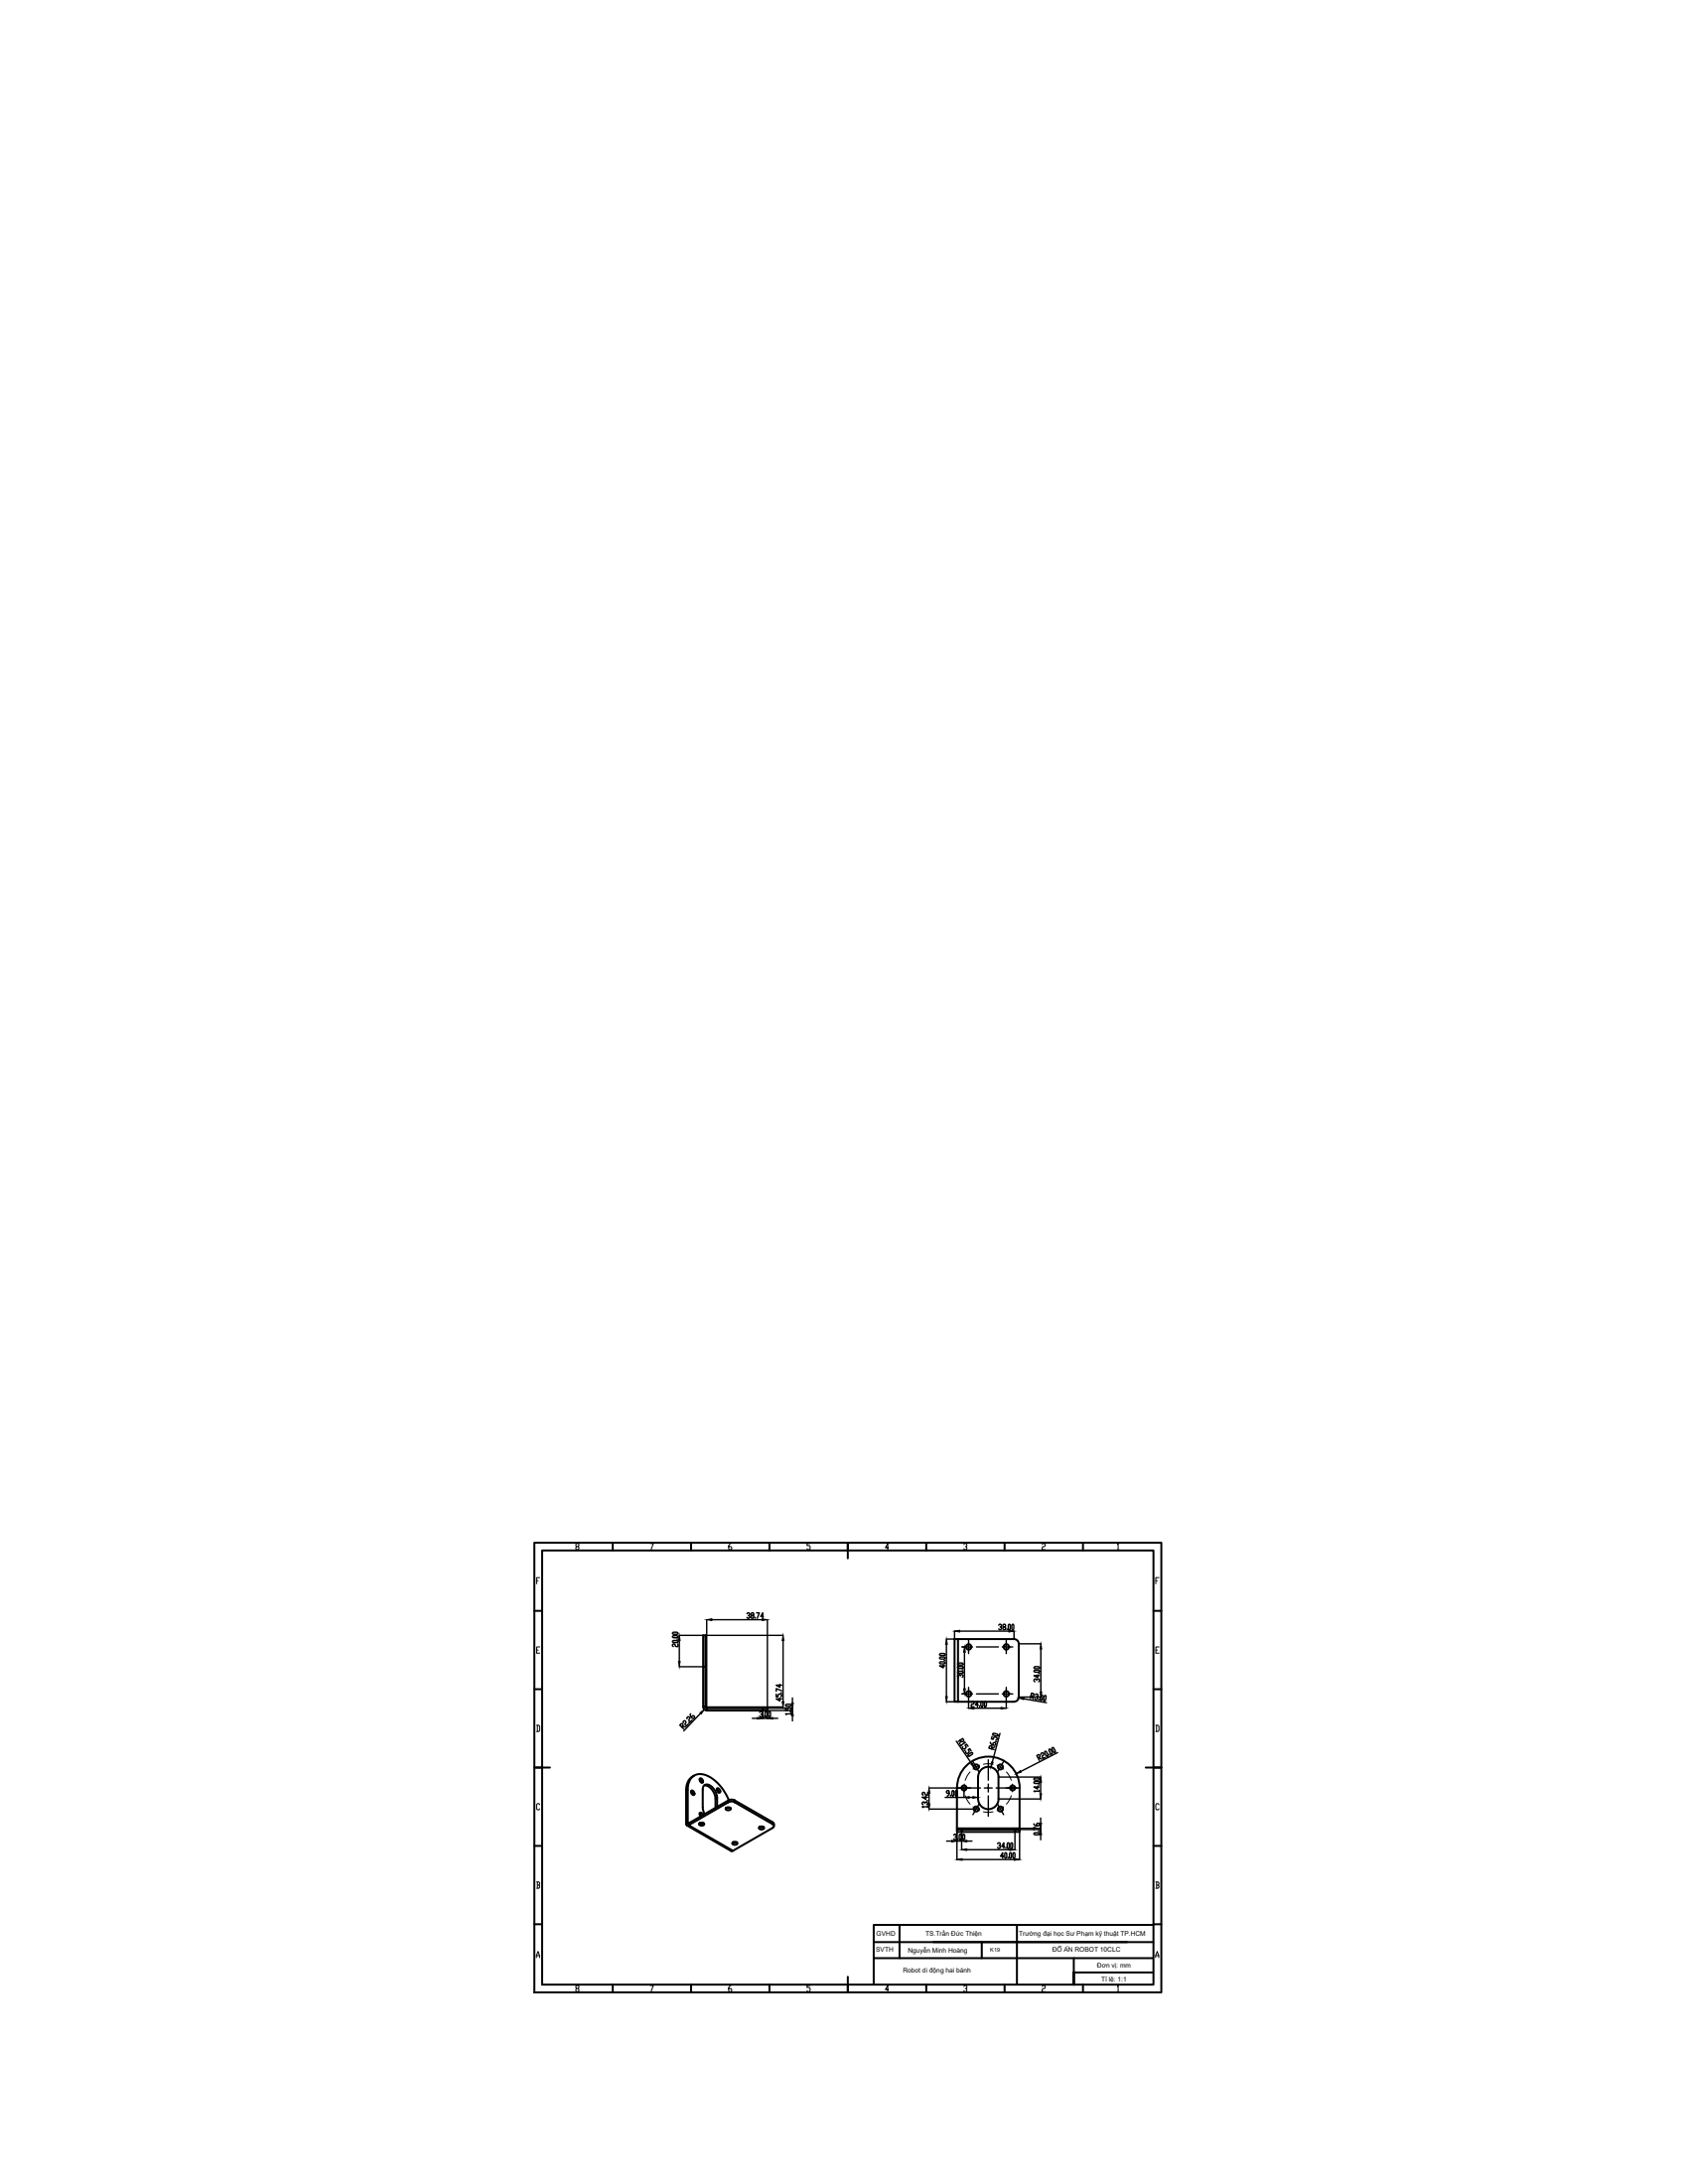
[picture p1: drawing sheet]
<svg xmlns="http://www.w3.org/2000/svg" width="216mm" height="279mm" viewBox="0 0 216 279" stroke-linecap="round" stroke-linejoin="round" font-family="sans-serif">
<!-- layer: 0 -->
<g fill="none" stroke="#000" stroke-width=".25">
<path d="M68.3 197.4h80.2v57.5h-80.2zM69.3 198.4h78.2v55.5h-78.2zM78.4 197.4v1M88.4 197.4v1M98.4 197.4v1M108.4 197.4v2M118.5 197.4v1M128.5 197.4v1M138.5 197.4v1M68.3 216.1h1M68.3 206.1h1M89.9 209.2h.3v9.2h-.3z"/>
<path d="M89.9 213.2h.3M89.9 218.4l.1 .2 .4 .2M90.2 218.4l.2 .1M97.6 218.5h.5v.3h-.5zM97.6 218.5h-7.2v.3h7.2M122.1 209.7h.4v8h-.4zM122.5 209.7h7.2a.6 .6 0 0 1 .6 .6v6.8a.6 .6 0 0 1-.6 .6h-7.2M147.5 216.1h1M147.5 206.1h1M68.3 226.1h2M68.3 236.1h1M87.9 233.5l5.6 3.3"/>
<path d="M88 229l-.2 .1v4.2M88.4 229.2l.2 .4M88.4 229.1a.33 .33 0 0 1 .4 .2 .33 .33 0 0 1-.1 .3l-.3-.2zM88.8 227.1a1.94 1.94 0 0 0-1 2M89.4 233.3a.35 .35 0 0 1 .4-.2 .35 .35 0 0 1 .3 .3 .35 .35 0 0 1-.4 .2 .35 .35 0 0 1-.3-.3zM89.5 233.2l.1 .1 .4-.1M89.5 232l.2 .3M89.5 227.6l.2 .4M89.5 227.5a.31 .31 0 0 1 .4 .2 .31 .31 0 0 1-.1 .4l-.3-.3zM89.9 232.2v-.1a.22 .22 0 0 0-.4-.2 .22 .22 0 0 0 0 .4l.1 .1M90.1 228.4a1.66 1.66 0 0 1 1.4 1.7M91.7 228.9l.2 .4"/>
<path d="M91.7 228.8a.33 .33 0 0 1 .4 .2 .33 .33 0 0 1-.1 .4l-.3-.3zM91.7 231.2v-1.2a1.72 1.72 0 0 0-1.4-1.7l-.3 .2-.1 .3v2.4l.2 .9M91.7 230l-.2 .1v1.2M92.9 231.3a.34 .34 0 0 1 .3-.1 .34 .34 0 0 1 .3 .3 .34 .34 0 0 1-.4 .1 .34 .34 0 0 1-.3-.3zM92.9 231.3h.2h.3M93.1 230.6l-5 2.9 5.6 3.3M93.1 230.6v-.3l-5 3v.2h-.2l-.1-.2 .2-.1M93.1 230.6l.3-.1 .6 .1M93.1 230.3l.3-.1 .6 .1M93.2 230.3a5.3 5.3 0 0 0-3.4-3.3 1.62 1.62 0 0 0-1.8 1.8v4.4l.1 .1-.1-.1M93.7 235.7a.34 .34 0 0 1 .4-.1 .34 .34 0 0 1 .2 .3 .35 .35 0 0 1-.4 .1 .35 .35 0 0 1-.2-.3zM93.7 235.7l.2 .1 .4-.1"/>
<path d="M93.7 236.8h-.2M94 230.3l4.8 2.8v.3l-4.8-2.8zM97.1 233.8a.35 .35 0 0 1 .4-.2 .35 .35 0 0 1 .2 .3 .35 .35 0 0 1-.4 .2 .35 .35 0 0 1-.2-.3zM97.1 233.7l.2 .1 .4-.1M98.8 233.4l.2 .2-.2 .2-5.1 3M98.8 233.1l.2 .3v.2M122.4 234.1v-.2h8v.2M123 234.1h-.6v.3h.6M127.7 227.3v2.8M127.7 227.3a1.31 1.31 0 0 0-1.3-1.3 1.31 1.31 0 0 0-1.3 1.3v2.8a1.31 1.31 0 0 0 1.3 1.3 1.31 1.31 0 0 0 1.3-1.3M129.8 234.1h.6v.3h-.6zM129.8 234.1h-6.8v.3h6.8"/>
<path d="M130.4 228.7v5.2M130.4 228.7a4 4 0 0 0-4-4 4 4 0 0 0-4 4v5.2M146.5 226.1h2M147.5 236.1h1M68.3 246.2h1M78.4 253.9v1M88.4 253.9v1M98.4 253.9v1M108.4 252.9v2M111.8 250.5h35.6M111.8 248.5h35.7M115.1 246.3v4.2"/>
<path d="M118.5 253.9v1M125.6 248.5v2M128.5 253.9v1M130.1 246.3v7.6M137.3 250.5v3.4v-1.6h10.1M138.5 253.9v1M147.5 246.3h-35.8v7.5M147.5 246.2h1"/>
<circle cx="123.9" cy="210.7" r=".34"/>
<circle cx="123.9" cy="216.7" r=".34"/>
<circle cx="128.7" cy="216.7" r=".34"/>
<circle cx="128.7" cy="210.7" r=".34"/>
<circle cx="123.3" cy="228.7" r=".32"/>
<circle cx="124.9" cy="231.4" r=".32"/>
<circle cx="124.9" cy="226" r=".32"/>
<circle cx="128" cy="231.4" r=".32"/>
<circle cx="128" cy="226" r=".32"/>
<circle cx="129.5" cy="228.7" r=".32"/>
</g>
<g fill="none" stroke="#000" stroke-width=".13">
<path d="M73.7 197.9l-.1-.3 .1-.1h.2l.2 .2-.5 .3 .1 .3h.2l.2-.2-.2-.2M83.2 197.5h.4l-.3 .8M93.5 197.5l-.3 .2v.4l.1 .2h.2l.1-.3-.1-.1h-.3M103.6 197.5h-.4v.2h.3l.1 .2v.2l-.1 .2h-.2l-.1-.2M113.6 198h-.4l.3-.5v.8M123.3 197.6l.1-.1h.2l.1 .1-.1 .3h-.1M123.6 197.9l.1 .1-.1 .3h-.2l-.1-.2M133.3 197.6l.1-.1h.2l.1 .1-.1 .3h-.2l-.1 .1v.3h.4M142.9 197.6l.1-.1v.8M142.9 198.3h.2M68.6 202.2h.2M68.6 211.1h.2"/>
<path d="M69 201.8h-.4v.8M69 210.7h-.4v.8h.4M147.8 202.2h.2M147.8 211.1h.2M148.2 201.8h-.4v.8M148.2 210.7h-.4v.8h.4M68.6 220.7h.3l.1 .2v.5l-.1 .1h-.3M68.7 220.7v.8M69 230.9l-.1-.2h-.2l-.1 .2v.5l.1 .1h.2l.1-.1M123.3 228.2v1M123.5 229.7l.2 .6 .4 .5M124.1 226.7l-.4 .5-.2 .6"/>
<path d="M124.4 231.1l.9 .5M125.3 225.8l-.9 .5M125.8 225.7h1.2M125.8 231.8h1.2M127.5 225.8l.9 .5M128.4 231.1l-.9 .5M128.7 226.7l.4 .5 .2 .6M129.3 229.7l-.2 .6-.4 .5M129.5 228.2v1M147.8 220.7h.3l.1 .2v.5l-.1 .1h-.3M147.9 220.7v.8M148.2 230.9l-.1-.2h-.2l-.1 .2v.5l.1 .1h.2l.1-.1"/>
<path d="M68.6 250.4v-.2l.2-.5 .2 .5v.2M68.6 250.2h.4M68.6 240.8h.3l.1 .1-.1 .3M68.7 241.2h.2l.1 .2-.1 .2h-.3M68.7 240.8v.8M73.7 254.4l-.1-.3 .1-.1h.2l.2 .3-.5 .2 .1 .3h.2l.2-.1-.2-.3M83.2 254h.4l-.3 .8M93.5 254l-.3 .3v.4l.1 .1h.2l.1-.3-.1-.1h-.3M103.6 254h-.4v.3h.3l.1 .1v.3l-.1 .1h-.2l-.1-.1M113.6 254.5h-.4l.3-.5v.8M123.3 254.1l.1-.1h.2l.1 .1-.1 .3h-.1M123.6 254.4l.1 .1-.1 .3h-.2l-.1-.1"/>
<path d="M133.3 254.1l.1-.1h.2l.1 .1-.1 .3h-.2l-.1 .1v.3h.4M142.9 254.1l.1-.1v.8M142.9 254.8h.2M147.8 240.8h.3l.1 .1-.1 .3M147.9 241.2h.2l.1 .2-.1 .2h-.3M147.9 240.8v.8"/>
</g>
<g fill="none" stroke="#000" stroke-width=".18">
<path d="M86 210l.1-.1h.5l.1 .1-.1 .1h-.5zM86 209.3h.1h.5l.1 .1-.1 .1h-.5zM86 208.9l.1-.1h.5l.1 .2-.1 .1h-.5zM86.6 209.7h.1M86.7 210.3v.4l-.3-.1v-.2l-.2-.1-.2 .1v.2l.1 .1M86.9 209.2h3M86.9 213.2h3M86.9 209.9v2.7M87.9 219.9v-.1l.1-.2h.1l.1 .3-.1 .1v.1l.2 .2 .2-.3M88.3 219.2v.4l.3 .2 .1 .1 .1-.2v-.1l-.2-.1-.2 .2M89.6 219.2l-2.1 2.2M90.2 209.2h10"/>
<path d="M90.2 218.4h10M90.4 207.2v11.3M91 207.2h6.5M95.5 206.4l.1-.1h.2l.1 .1v.2l-.2 .1M95.8 206.7l.1 .1-.1 .2h-.2l-.1-.1M96.1 206.7v-.1v-.3h.2l.1 .1-.1 .3h-.2v.1v.2h.2l.1-.1-.1-.2M96.2 219.8h.7M96.6 206.9v.1M96.8 206.3h.3l-.2 .7M97.2 219.1v-.2h.2l.1 .3-.2 .1M97.4 219.3l.1 .1-.1 .2h-.2v-.1M97.6 218.8v1h.5v-1"/>
<path d="M97.6 206.8h-.3l.3-.5v.7M97.7 219.5v.1M97.9 218.9l.2 .2v.4l-.1 .1-.1-.1v-.4zM98.1 207.2v11.3M98.2 218.5h3.2v.3h-3.2M98.4 218.9l.2 .2v.4l-.1 .1-.2-.1v-.4zM98.8 219.8h.7M99.3 216.7v.4h.2v-.3l.1-.1 .4 .1v.2l-.1 .1M99.7 217.3v.3l-.4-.3h.7M99.7 215.5v.3l-.4-.2h.7M99.9 216.6h.1M100 216.3l-.7-.3v.4"/>
<path d="M100.2 209.9v7.8M100.5 218.5v.3h.2v-.2l.4-.1 .1 .1v.1l-.1 .1M100.5 218.1l.1-.1h.5l.1 .2-.1 .1h-.5zM101.1 219h.1M101.2 219.3h-.7h.1M101.2 219.2v.1M101.4 217.2v.7M101.4 219.5v.7M120.2 212.7l.1-.1h.5l.1 .2-.1 .1h-.5zM120.2 212.1l.1-.1h.5l.1 .1-.1 .1h-.5zM120.2 211.6l.1-.1h.5l.1 .2-.1 .1h-.5zM120.6 213v.4l-.4-.3h.7"/>
<path d="M120.8 212.4h.1M121.1 217.7h1M121.1 210.4v6.6M122.1 208.7v1h-1M122.5 213.9l.1-.1h.5l.1 .2-.1 .1h-.5zM122.5 213.3l.1-.1h.5l.1 .2h-.1h-.5zM122.5 212.8l.1-.1h.5l.1 .2-.1 .1h-.5zM122.7 208.7h6.3M122.8 214.4l-.1-.2h-.1l-.1 .1v.2l.1 .1M122.8 214.3l.1-.1 .3 .1v.2l-.1 .1M123.1 213.6h.1M123.4 211.4v4.6"/>
<path d="M123.9 209.8v.9h-.9M123.9 215.9v.8h-.9M124.2 217.8l.1-.1h.2l.1 .1-.1 .2h-.2l-.1 .1v.3h.4M124.4 210.7h-.5v.8M124.4 216.7h-.5v1.8M124.6 218.5h3.4M124.9 216.7h2.8M124.9 210.7h2.8M125.1 218.1h-.3l.2-.4v.7M125.3 218.2v.2M125.6 217.7l.1 .1v.4l-.1 .2-.1-.2v-.4zM126 217.7l.2 .1v.4l-.1 .2-.2-.2v-.4z"/>
<path d="M127.7 207.9l.1-.1h.2l.1 .2-.2 .1M128 208.1l.1 .2-.1 .2h-.2l-.1-.1M128.4 208.1l-.1-.2 .1-.1h.1l.1 .2-.3 .3 .1 .2h.1l.1-.1-.1-.3M128.7 209.8v.9h-.5M128.7 215.9v.8h-.5M128.8 208.4v.1M129.1 207.8l.1 .1v.5l-.1 .1-.1-.1v-.5zM129.5 207.8l.2 .1v.5l-.1 .1-.2-.1v-.5zM129.5 210.7h-.8v.8M129.5 216.7h-.8v1.8M129.7 208.7v1M130.3 217.1h2.8"/>
<path d="M130.3 210.3h2.8M130.9 217.3l2.9 .5M131.9 216.9l.2 .1 .1-.1v-.2l-.3-.1-.1 .7M132 217l.1 .3M132.2 213.7h.2h.4l.2 .1-.2 .1h-.4zM132.2 213.3l.2-.1h.4l.2 .2-.2 .1h-.4zM132.4 216.8l.1-.1h.2v.3l-.1 .1M132.6 215l-.1-.2h-.1l-.2 .1v.2h.2M132.6 214.9l.1-.1 .3 .1v.2h-.2M132.6 217.1l.1 .2-.1 .1h-.2l-.1-.1M132.7 214.3v.3l-.5-.2h.8M132.8 214.1h.2"/>
<path d="M132.9 217.4l-.1 .1M133.1 216.9l.2-.1 .1 .2-.1 .4-.1 .1-.2-.1zM133.1 211v5.5M133.5 217l.2-.1 .1 .1-.1 .5-.1 .1-.1-.1zM87.2 220.9l.2-.2v-.1l-.3-.1-.2 .2 .6 .5M87.3 220.9h.4M87.4 220.4v-.1l.1-.2h.1l.1 .3-.1 .1v.1l.2 .2 .3-.2M88.1 220.3l.1 .1M118.3 230.7l-.1-.2h-.1l-.1 .1v.2l.1 .1M118.3 230.6l.1-.1 .2 .1v.2l-.1 .1M118.4 229.8v.4l-.4-.3h.6M118.5 230.4h.1"/>
<path d="M118.6 231.1h-.6l.1 .1M118.6 229.3v.3h-.3v-.2l-.1-.1-.2 .1v.2h.1M118.6 231.1v.1M118.8 231.4h6M118.8 228.7h6.6M118.8 229.4v1.4M121.1 235.5h.6M121.4 229.4h-.3v-.1v-.2h.2l.1 .1v.3l-.3 .3M121.6 229.6v.2M121.8 229.1l.2 .1v.4l-.1 .2-.1-.2v-.4zM122 234.8l.1-.1h.2v.2l-.1 .1M122.3 235v.1v.3h-.2l-.1-.2"/>
<path d="M122.3 229.1l.2 .1v.4l-.1 .2-.2-.2v-.4zM122.3 222.7l2 2.9M122.4 234.1v3.8M122.4 235.5h.6M122.5 228.7h1.6M122.5 235.2v.2M122.8 234.7l.2 .1v.4l-.1 .2-.2-.2v-.4zM122.8 222.6l.2 .2h.1l.2-.2-.2-.2-.5 .4M122.9 223.2v.2M122.9 222.7l-.2 .4M123 234.1v2.5M123.1 237.9h6.7"/>
<path d="M123.2 234.7l.2 .1v.4l-.1 .2-.2-.2v-.4zM123.3 228.7v1.2h-2.4M123.3 222.9h.2l-.6 .4M123.4 223.9l-.1 .1M123.7 236.6h5.4M123.7 235.5h.6M123.8 223.4l-.2-.3-.2 .2 .2 .2-.1 .1-.3 .1-.1-.1v-.1M123.8 224.5l.4-.3 .2 .1v.1l-.4 .3h-.2zM124 229.9h.4M124.2 224l-.2-.3-.2 .1 .2 .2-.3 .3h-.1l-.1-.1v-.2M124.4 225.3l.9 1.5M125.1 229.9v.2"/>
<path d="M125.3 230.7l-.9 1.4M126.4 228.2v.5h-.5M126.4 225.1v2.6M126.4 229.7v2.6M126.7 222.9v.1l.1 .2 .4 .1 .1-.1 .1-.1-.2-.2-.2 .1v.2M126.8 223.7l.1-.2-.2-.2-.1 .1-.1 .2 .7 .2M126.9 222.1l-.1 .4h.2l.1-.2 .1-.1 .4 .2-.1 .2h-.1M126.9 228.7h-.5v.5M127 221.8l.1-.1 .5 .1v.2l-.1 .1-.4-.1zM127.3 223.5l-.5 .1M127.3 222.8h.1M127.4 228.7h2.6h-1.3"/>
<path d="M127.6 230.7l.8 1.4M127.6 235.9l.1-.1h.2v.2l-.1 .1M127.7 230.1h5.4M127.7 227.3h5.4M127.9 236.1v.1v.3h-.2l-.1-.2M127.9 221.8l-1 3.6M128.3 237.5h-.3l.2-.5v.7M128.4 225.3l-.8 1.5M128.5 236.2h-.4l.3-.4v.7M128.6 237l.2 .1v.5l-.1 .1-.2-.1v-.5zM128.7 236.3v.2M128.9 235.8l.2 .1v.4l-.1 .2-.2-.2v-.4z"/>
<path d="M128.9 237.6v.1M129.2 237l.2 .1v.5l-.1 .1-.2-.1v-.5zM129.3 235.8l.2 .1v.4l-.1 .2-.1-.2v-.4zM129.6 237l.2 .1v.5l-.1 .1-.1-.1v-.5zM129.8 234.4v2.2M130 228.7h.3M130.4 234.1v3.8M130.4 233.9h2.7v.2h-3.3M132.2 228l.2-.1h.4l.1 .2-.1 .1h-.4zM132.2 227.6l.2-.1h.4l.1 .1-.1 .1h-.4zM132.2 234.5h.2h.4l.1 .1-.1 .1h-.4zM132.2 233.3l.3 .3h.3l.1-.1v-.2l-.1-.1-.2 .1v.3"/>
<path d="M132.7 228.5v.4l-.5-.3h.7M132.8 224.9l.2-.1v-.2l-.1-.1-.3 .1 .3 .6M132.8 228.3h.1M132.8 234.3h.1M132.9 224.9l.3 .2M132.9 229.1h-.7l.2 .1M132.9 234l-.7-.2v.3M132.9 229v.2M133.1 228v1.5M133.1 232.6v.6M133.1 234.7v.7M133.1 224.5l.1-.2 .1-.1 .1 .1 .1 .2-.2 .1v.2l.1 .2 .3-.2"/>
<path d="M133.6 224.1h.2l.2 .4v.2l-.2-.1-.2-.4zM134.2 223.8h.2l.2 .4v.2l-.2-.1-.2-.4zM134.2 224.4l.1 .1M134.6 223.6h.2l.2 .4v.2l-.2-.1-.3-.4zM135.3 224.2l-4.7 2.4"/>
</g>
<g fill="#000" stroke="#000" stroke-width=".13">
<path d="M86.8 212.6h.2l-.1 .6zM86.9 209.2l.1 .7h-.2zM89.5 219.1l.6-.4-.4 .6zM90.4 207.2l.6-.1v.2zM96.9 219.7l.7 .1-.7 .1zM97.5 207.1l.6 .1-.6 .1zM98.1 219.8l.7-.1v.2zM100.2 209.2l.1 .7h-.3zM100 217.7h.3l-.1 .7zM101.3 217.9h.2l-.1 .6zM101.4 218.8l.1 .7h-.2zM120.9 217h.3l-.1 .7z"/>
<path d="M121.1 209.7l.1 .7h-.3zM122.1 208.7l.6-.1v.2zM123.3 216h.2l-.1 .7zM123.4 210.7l.1 .7h-.2zM123.9 218.5l.7-.1v.2zM128 218.4l.7 .1-.7 .1zM129 208.6l.7 .1-.7 .1zM130.3 217.2h.7l-.1 .2zM133 216.5h.2l-.1 .6zM133.1 210.3l.1 .7h-.2zM118.7 230.8h.2l-.1 .6zM118.8 228.7l.1 .7h-.2z"/>
<path d="M121.7 235.4l.7 .1-.7 .1zM122.4 237.9l.7-.1v.2zM123 236.6l.7-.1v.2zM123 235.5l.7-.1v.2zM123.3 229.9l.7-.1v.2zM124.2 225.7l.2-.1 .3 .6zM124.4 229.8l.7 .1-.7 .1zM126.8 225.4l.2 .1-.3 .6zM129.1 236.5l.7 .1-.7 .1zM129.8 237.8l.6 .1-.6 .1zM130 226.9l.5-.4 .1 .2zM133 229.5h.2l-.1 .6z"/>
<path d="M133.1 227.3l.1 .7h-.2zM133.1 234.1l.1 .6h-.2zM133 233.2h.2l-.1 .7z"/>
</g>
<text font-size="3.5" x="146.4" y="251.5">A</text>
<g font-size=".8">
<text x="112" y="249.7">SVTH</text>
<text x="112.1" y="247.7">GVHD</text>
<text x="116.1" y="249.8">Nguyễn Minh Hoàng</text>
<text x="118.4" y="247.6">TS.Trần Đức Thiện</text>
<text x="130.3" y="247.6">Trường đại học Sư Phạm kỹ thuật TP.HCM</text>
<text x="134.6" y="249.7">ĐỒ ÁN ROBOT 10CLC</text>
<text x="140.3" y="251.7">Đơn vị: mm</text>
<text x="115.5" y="252.3">Robot di động hai bánh</text>
<text x="140.9" y="253.5">Tỉ lệ: 1:1</text>
</g>
<text font-size=".7" x="126.7" y="249.7">K19</text>
</svg>
